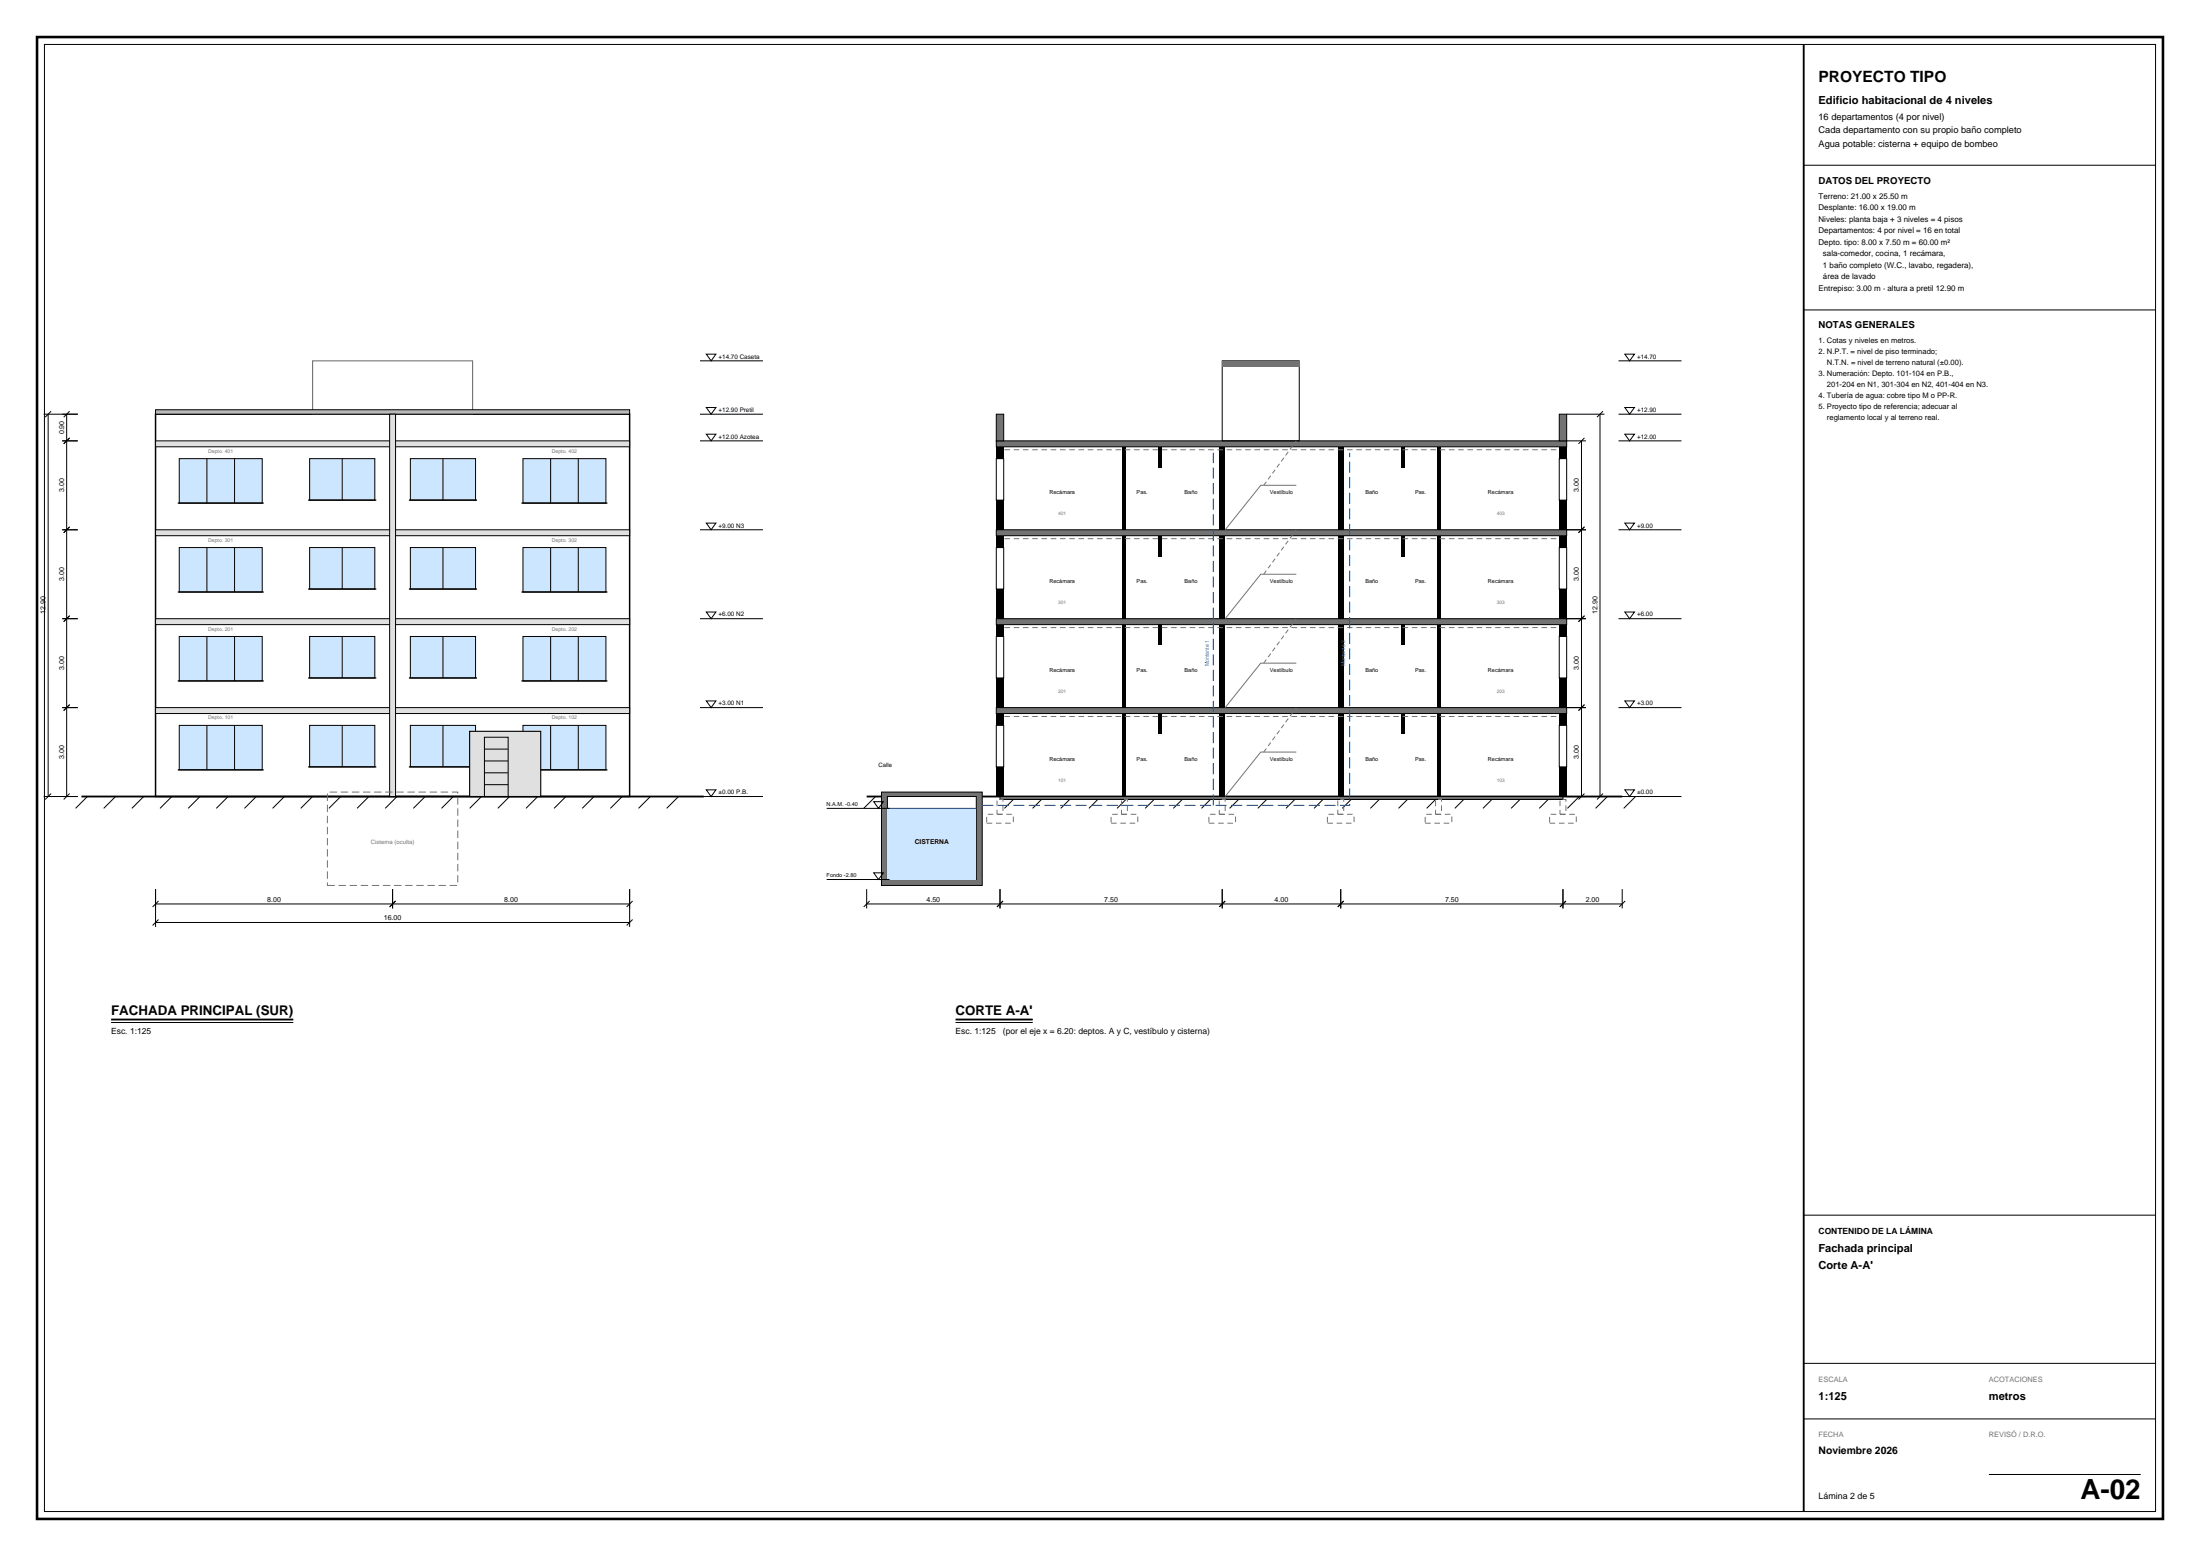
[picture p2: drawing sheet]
<svg xmlns="http://www.w3.org/2000/svg" width="594mm" height="420mm" viewBox="0 0 594 420" stroke-linecap="round" stroke-linejoin="round" font-family="sans-serif">
<path d="M10 10h574v400h-574z" fill="none" stroke="#000" stroke-width=".7" stroke-linecap="butt"/>
<g fill="none" stroke="#000" stroke-width=".27">
<path d="M12 12h570v396h-570zM487 44.6h95M487 83.7h95M23.6 215l-3.2 3.2M31.2 215l-3.2 3.2M38.8 215l-3.2 3.2M46.4 215l-3.2 3.2M54 215l-3.2 3.2M61.6 215l-3.2 3.2M69.2 215l-3.2 3.2M76.8 215l-3.2 3.2M84.4 215l-3.2 3.2"/>
<path d="M92 215l-3.2 3.2M99.6 215l-3.2 3.2M107.2 215l-3.2 3.2M114.8 215l-3.2 3.2M122.4 215l-3.2 3.2M130 215l-3.2 3.2M137.6 215l-3.2 3.2M145.2 215l-3.2 3.2M152.8 215l-3.2 3.2M160.4 215l-3.2 3.2M168 215l-3.2 3.2M175.6 215l-3.2 3.2"/>
<path d="M183.2 215l-3.2 3.2M487 328h95M487 368h95M487 383h95M537 398h41"/>
</g>
<path d="M487 12v396M22 215h168" fill="none" stroke="#000" stroke-width=".5"/>
<path d="M42 111.8h128v103.2h-128z" fill="none" stroke="#000" stroke-width=".4"/>
<path d="M84.4 97.4h43.2v14.4h-43.2z" fill="none" stroke="#737373" stroke-width=".3"/>
<path d="M42 110.6h128v1.2h-128z" fill-rule="evenodd" fill="#b8b8b8" stroke="#000" stroke-width=".27"/>
<g fill="#e0e0e0" stroke="#000" stroke-width=".27">
<path d="M42 191h128v1.6h-128z" fill-rule="evenodd"/>
<path d="M42 167h128v1.6h-128z" fill-rule="evenodd"/>
<path d="M42 143h128v1.6h-128z" fill-rule="evenodd"/>
<path d="M42 119h128v1.6h-128z" fill-rule="evenodd"/>
<path d="M105.2 111.8h1.6v103.2h-1.6z" fill-rule="evenodd"/>
</g>
<path d="M48.4 195.8h22.4v12h-22.4z" fill-rule="evenodd" fill="#cce6ff" stroke="#000" stroke-width=".27"/>
<path d="M55.9 195.8v12M63.3 195.8v12" fill="none" stroke="#000" stroke-width=".27"/>
<path d="M48 207.8h23.2" fill="none" stroke="#000" stroke-width=".35"/>
<path d="M83.6 195.8h17.6v11.2h-17.6z" fill-rule="evenodd" fill="#cce6ff" stroke="#000" stroke-width=".27"/>
<path d="M92.4 195.8v11.2" fill="none" stroke="#000" stroke-width=".27"/>
<path d="M83.2 207h18.4" fill="none" stroke="#000" stroke-width=".35"/>
<path d="M141.2 195.8h22.4v12h-22.4z" fill-rule="evenodd" fill="#cce6ff" stroke="#000" stroke-width=".27"/>
<path d="M148.7 195.8v12M156.1 195.8v12" fill="none" stroke="#000" stroke-width=".27"/>
<path d="M140.8 207.8h23.2" fill="none" stroke="#000" stroke-width=".35"/>
<path d="M110.8 195.8h17.6v11.2h-17.6z" fill-rule="evenodd" fill="#cce6ff" stroke="#000" stroke-width=".27"/>
<path d="M119.6 195.8v11.2" fill="none" stroke="#000" stroke-width=".27"/>
<path d="M110.4 207h18.4" fill="none" stroke="#000" stroke-width=".35"/>
<path d="M48.4 171.8h22.4v12h-22.4z" fill-rule="evenodd" fill="#cce6ff" stroke="#000" stroke-width=".27"/>
<path d="M55.9 171.8v12M63.3 171.8v12" fill="none" stroke="#000" stroke-width=".27"/>
<path d="M48 183.8h23.2" fill="none" stroke="#000" stroke-width=".35"/>
<path d="M83.6 171.8h17.6v11.2h-17.6z" fill-rule="evenodd" fill="#cce6ff" stroke="#000" stroke-width=".27"/>
<path d="M92.4 171.8v11.2" fill="none" stroke="#000" stroke-width=".27"/>
<path d="M83.2 183h18.4" fill="none" stroke="#000" stroke-width=".35"/>
<path d="M141.2 171.8h22.4v12h-22.4z" fill-rule="evenodd" fill="#cce6ff" stroke="#000" stroke-width=".27"/>
<path d="M148.7 171.8v12M156.1 171.8v12" fill="none" stroke="#000" stroke-width=".27"/>
<path d="M140.8 183.8h23.2" fill="none" stroke="#000" stroke-width=".35"/>
<path d="M110.8 171.8h17.6v11.2h-17.6z" fill-rule="evenodd" fill="#cce6ff" stroke="#000" stroke-width=".27"/>
<path d="M119.6 171.8v11.2" fill="none" stroke="#000" stroke-width=".27"/>
<path d="M110.4 183h18.4" fill="none" stroke="#000" stroke-width=".35"/>
<path d="M48.4 147.8h22.4v12h-22.4z" fill-rule="evenodd" fill="#cce6ff" stroke="#000" stroke-width=".27"/>
<path d="M55.9 147.8v12M63.3 147.8v12" fill="none" stroke="#000" stroke-width=".27"/>
<path d="M48 159.8h23.2" fill="none" stroke="#000" stroke-width=".35"/>
<path d="M83.6 147.8h17.6v11.2h-17.6z" fill-rule="evenodd" fill="#cce6ff" stroke="#000" stroke-width=".27"/>
<path d="M92.4 147.8v11.2" fill="none" stroke="#000" stroke-width=".27"/>
<path d="M83.2 159h18.4" fill="none" stroke="#000" stroke-width=".35"/>
<path d="M141.2 147.8h22.4v12h-22.4z" fill-rule="evenodd" fill="#cce6ff" stroke="#000" stroke-width=".27"/>
<path d="M148.7 147.8v12M156.1 147.8v12" fill="none" stroke="#000" stroke-width=".27"/>
<path d="M140.8 159.8h23.2" fill="none" stroke="#000" stroke-width=".35"/>
<path d="M110.8 147.8h17.6v11.2h-17.6z" fill-rule="evenodd" fill="#cce6ff" stroke="#000" stroke-width=".27"/>
<path d="M119.6 147.8v11.2" fill="none" stroke="#000" stroke-width=".27"/>
<path d="M110.4 159h18.4" fill="none" stroke="#000" stroke-width=".35"/>
<path d="M48.4 123.8h22.4v12h-22.4z" fill-rule="evenodd" fill="#cce6ff" stroke="#000" stroke-width=".27"/>
<path d="M55.9 123.8v12M63.3 123.8v12" fill="none" stroke="#000" stroke-width=".27"/>
<path d="M48 135.8h23.2" fill="none" stroke="#000" stroke-width=".35"/>
<path d="M83.6 123.8h17.6v11.2h-17.6z" fill-rule="evenodd" fill="#cce6ff" stroke="#000" stroke-width=".27"/>
<path d="M92.4 123.8v11.2" fill="none" stroke="#000" stroke-width=".27"/>
<path d="M83.2 135h18.4" fill="none" stroke="#000" stroke-width=".35"/>
<path d="M141.2 123.8h22.4v12h-22.4z" fill-rule="evenodd" fill="#cce6ff" stroke="#000" stroke-width=".27"/>
<path d="M148.7 123.8v12M156.1 123.8v12" fill="none" stroke="#000" stroke-width=".27"/>
<path d="M140.8 135.8h23.2" fill="none" stroke="#000" stroke-width=".35"/>
<path d="M110.8 123.8h17.6v11.2h-17.6z" fill-rule="evenodd" fill="#cce6ff" stroke="#000" stroke-width=".27"/>
<path d="M119.6 123.8v11.2" fill="none" stroke="#000" stroke-width=".27"/>
<path d="M110.4 135h18.4" fill="none" stroke="#000" stroke-width=".35"/>
<path d="M126.8 197.4h19.2v17.6h-19.2z" fill-rule="evenodd" fill="#e0e0e0" stroke="#000" stroke-width=".3"/>
<g fill="none" stroke="#000" stroke-width=".27">
<path d="M189 97.4h17M190.7 95.6h2.6l-1.3 1.8zM11.8 111.8h9.2M13 111.8v103.2M13.8 111l-1.6 1.6M16.8 119h4.2M18 111.8v103.2M18.8 118.2l-1.6 1.6M18.8 111l-1.6 1.6M189 119h17M189 111.8h17M190.7 117.2h2.6l-1.3 1.8z"/>
<path d="M190.7 110h2.6l-1.3 1.8zM16.8 143h4.2M18.8 142.2l-1.6 1.6M189 143h17M190.7 141.2h2.6l-1.3 1.8zM16.8 167h4.2M18.8 166.2l-1.6 1.6M189 167h17M190.7 165.2h2.6l-1.3 1.8zM16.8 191h4.2M18.8 190.2l-1.6 1.6M130.8 199h6.4v16h-6.4z"/>
<path d="M189 191h17M190.7 189.2h2.6l-1.3 1.8zM11.8 215h9.2M13.8 214.2l-1.6 1.6M18.8 214.2l-1.6 1.6M130.8 211.8h6.4M130.8 208.6h6.4M130.8 205.4h6.4M130.8 202.2h6.4M189 215h17M190.7 213.2h2.6l-1.3 1.8zM236.4 215l-3.2 3.2"/>
<path d="M274.4 215l-3.2 3.2M282 215l-3.2 3.2M289.6 215l-3.2 3.2M297.2 215l-3.2 3.2M304.8 215l-3.2 3.2M312.4 215l-3.2 3.2M320 215l-3.2 3.2M327.6 215l-3.2 3.2M335.2 215l-3.2 3.2M342.8 215l-3.2 3.2M350.4 215l-3.2 3.2M358 215l-3.2 3.2"/>
<path d="M365.6 215l-3.2 3.2M373.2 215l-3.2 3.2M380.8 215l-3.2 3.2M388.4 215l-3.2 3.2M396 215l-3.2 3.2M403.6 215l-3.2 3.2M411.2 215l-3.2 3.2M418.8 215l-3.2 3.2M426.4 215l-3.2 3.2M434 215l-3.2 3.2M441.6 215l-3.2 3.2M42 240v10.2"/>
<path d="M106 240v5.2M170 240v10.2M42 244h128M42 249h128M42.8 243.2l-1.6 1.6M42.8 248.2l-1.6 1.6M106.8 243.2l-1.6 1.6M170.8 243.2l-1.6 1.6M170.8 248.2l-1.6 1.6M30 276h49.2"/>
</g>
<path d="M88.4 213.8h35.2v25.2h-35.2z" fill="none" stroke="#737373" stroke-width=".27" stroke-dasharray="2 1" stroke-linecap="butt"/>
<path d="M234 215h4M265.2 215h172.8M30 275.2h49.2" fill="none" stroke="#000" stroke-width=".5"/>
<g fill="#737373" stroke="#000" stroke-width=".27">
<path d="M270 215h152v.8h-152z" fill-rule="evenodd"/>
<path d="M269 191h154v1.6h-154z" fill-rule="evenodd"/>
<path d="M269 167h154v1.6h-154z" fill-rule="evenodd"/>
<path d="M269 143h154v1.6h-154z" fill-rule="evenodd"/>
<path d="M269 119h154v1.6h-154z" fill-rule="evenodd"/>
<path d="M269 111.8h2v7.2h-2z" fill-rule="evenodd"/>
<path d="M421 111.8h2v7.2h-2z" fill-rule="evenodd"/>
</g>
<path d="M330 97.4h20.8v21.6h-20.8z" fill="none" stroke="#000" stroke-width=".27"/>
<path d="M330 97.4h20.8v1.6h-20.8z" fill-rule="evenodd" fill="#737373"/>
<g fill="#000">
<path d="M269 120.6h2v3.2h-2z" fill-rule="evenodd"/>
<path d="M312.7 120.6h1v5.6h-1z" fill-rule="evenodd"/>
<path d="M378.3 120.6h1v5.6h-1z" fill-rule="evenodd"/>
<path d="M421 120.6h2v3.2h-2z" fill-rule="evenodd"/>
<path d="M269 144.6h2v3.2h-2z" fill-rule="evenodd"/>
<path d="M269 135h2v8h-2z" fill-rule="evenodd"/>
<path d="M303.1 120.6h1v22.4h-1z" fill-rule="evenodd"/>
<path d="M312.7 144.6h1v5.6h-1z" fill-rule="evenodd"/>
<path d="M329.2 120.6h1.6v22.4h-1.6z" fill-rule="evenodd"/>
<path d="M361.2 120.6h1.6v22.4h-1.6z" fill-rule="evenodd"/>
<path d="M378.3 144.6h1v5.6h-1z" fill-rule="evenodd"/>
<path d="M387.9 120.6h1v22.4h-1z" fill-rule="evenodd"/>
<path d="M421 144.6h2v3.2h-2z" fill-rule="evenodd"/>
<path d="M421 135h2v8h-2z" fill-rule="evenodd"/>
<path d="M269 168.6h2v3.2h-2z" fill-rule="evenodd"/>
<path d="M269 159h2v8h-2z" fill-rule="evenodd"/>
<path d="M303.1 144.6h1v22.4h-1z" fill-rule="evenodd"/>
<path d="M312.7 168.6h1v5.6h-1z" fill-rule="evenodd"/>
<path d="M329.2 144.6h1.6v22.4h-1.6z" fill-rule="evenodd"/>
<path d="M361.2 144.6h1.6v22.4h-1.6z" fill-rule="evenodd"/>
<path d="M378.3 168.6h1v5.6h-1z" fill-rule="evenodd"/>
<path d="M387.9 144.6h1v22.4h-1z" fill-rule="evenodd"/>
<path d="M421 168.6h2v3.2h-2z" fill-rule="evenodd"/>
<path d="M421 159h2v8h-2z" fill-rule="evenodd"/>
<path d="M269 192.6h2v3.2h-2z" fill-rule="evenodd"/>
<path d="M269 183h2v8h-2z" fill-rule="evenodd"/>
<path d="M303.1 168.6h1v22.4h-1z" fill-rule="evenodd"/>
<path d="M312.7 192.6h1v5.6h-1z" fill-rule="evenodd"/>
<path d="M329.2 168.6h1.6v22.4h-1.6z" fill-rule="evenodd"/>
<path d="M361.2 168.6h1.6v22.4h-1.6z" fill-rule="evenodd"/>
<path d="M378.3 192.6h1v5.6h-1z" fill-rule="evenodd"/>
<path d="M387.9 168.6h1v22.4h-1z" fill-rule="evenodd"/>
<path d="M421 192.6h2v3.2h-2z" fill-rule="evenodd"/>
<path d="M421 183h2v8h-2z" fill-rule="evenodd"/>
<path d="M269 207h2v8h-2z" fill-rule="evenodd"/>
<path d="M303.1 192.6h1v22.4h-1z" fill-rule="evenodd"/>
<path d="M329.2 192.6h1.6v22.4h-1.6z" fill-rule="evenodd"/>
<path d="M361.2 192.6h1.6v22.4h-1.6z" fill-rule="evenodd"/>
<path d="M387.9 192.6h1v22.4h-1z" fill-rule="evenodd"/>
<path d="M421 207h2v8h-2z" fill-rule="evenodd"/>
</g>
<path d="M269 123.8h2v11.2h-2zM421 123.8h2v11.2h-2zM269 147.8h2v11.2h-2zM421 147.8h2v11.2h-2zM269 171.8h2v11.2h-2zM421 171.8h2v11.2h-2zM269 195.8h2v11.2h-2zM421 195.8h2v11.2h-2z" fill="none" stroke="#000" stroke-width=".27"/>
<g fill="none" stroke="#737373" stroke-width=".27" stroke-dasharray="1.5 1" stroke-linecap="butt">
<path d="M271.2 121.4h149.6M271.2 145.4h149.6M271.2 169.4h149.6M271.2 193.4h149.6M266.4 219.8h7.2v2.4h-7.2zM269.2 215.8h1.6v4h-1.6zM300 219.8h7.2v2.4h-7.2zM302.8 215.8h1.6v4h-1.6zM326.4 219.8h7.2v2.4h-7.2zM329.2 215.8h1.6v4h-1.6zM358.4 219.8h7.2v2.4h-7.2zM361.2 215.8h1.6v4h-1.6z"/>
<path d="M384.8 219.8h7.2v2.4h-7.2zM387.6 215.8h1.6v4h-1.6zM418.4 219.8h7.2v2.4h-7.2zM421.2 215.8h1.6v4h-1.6z"/>
</g>
<path d="M350 131h-9.6l-9.6 12M350 155h-9.6l-9.6 12M350 179h-9.6l-9.6 12M350 203h-9.6l-9.6 12" fill="none" stroke="#737373" stroke-width=".27"/>
<path d="M341.2 131l8.8-12M341.2 155l8.8-12M341.2 179l8.8-12M341.2 203l8.8-12" fill="none" stroke="#737373" stroke-width=".27" stroke-dasharray="1.2 .8" stroke-linecap="butt"/>
<path d="M238 213.8h27.2v25.2h-27.2z" fill-rule="evenodd" fill="#737373" stroke="#000" stroke-width=".27"/>
<path d="M239.6 215h24v22.4h-24z" fill-rule="evenodd" fill="#fff" stroke="#000" stroke-width=".27"/>
<path d="M239.6 218.2h24v19.2h-24z" fill-rule="evenodd" fill="#cce6ff"/>
<path d="M239.6 218.2h24" fill="none" stroke="#0054cc" stroke-width=".27"/>
<path d="M265.2 217.4h99.2v-95.2M327.6 217.4v-95.2" fill="none" stroke="#0054cc" stroke-width=".3" stroke-dasharray="3 1.2" stroke-linecap="butt"/>
<g fill="none" stroke="#000" stroke-width=".27">
<path d="M437 97.4h17M438.7 95.6h2.6l-1.3 1.8zM423 119h5.2M423 111.8h10.2M427 119v96M427.8 118.2l-1.6 1.6M432 111.8v103.2M432.8 111l-1.6 1.6M437 119h17M437 111.8h17M438.7 117.2h2.6l-1.3 1.8zM438.7 110h2.6l-1.3 1.8z"/>
<path d="M423 143h5.2M427.8 142.2l-1.6 1.6M437 143h17M438.7 141.2h2.6l-1.3 1.8zM423 167h5.2M427.8 166.2l-1.6 1.6M437 167h17M438.7 165.2h2.6l-1.3 1.8zM423 191h5.2M427.8 190.2l-1.6 1.6M437 191h17M438.7 189.2h2.6l-1.3 1.8z"/>
<path d="M223.2 218.2h17M235.9 216.4h2.6l-1.3 1.8zM423 215h10.2M427.8 214.2l-1.6 1.6M432.8 214.2l-1.6 1.6M437 215h17M438.7 213.2h2.6l-1.3 1.8zM223.2 237.4h17M234 240v5.2M235.9 235.6h2.6l-1.3 1.8zM270 240v5.2M330 240v5.2"/>
<path d="M362 240v5.2M422 240v5.2M438 240v5.2M234 244h204M234.8 243.2l-1.6 1.6M270.8 243.2l-1.6 1.6M330.8 243.2l-1.6 1.6M362.8 243.2l-1.6 1.6M422.8 243.2l-1.6 1.6M438.8 243.2l-1.6 1.6M258 276h20.9"/>
</g>
<path d="M258 275.2h20.9" fill="none" stroke="#000" stroke-width=".5"/>
<text font-size="7.5" x="561.7" y="404.5">A-02</text>
<text font-size="4.2" x="491" y="22">PROYECTO TIPO</text>
<g font-size="3.6">
<text x="30" y="274">FACHADA PRINCIPAL (SUR)</text>
<text x="258" y="274">CORTE A-A'</text>
</g>
<g font-size="3">
<text x="491" y="28">Edificio habitacional de 4 niveles</text>
<text x="491" y="338">Fachada principal</text>
<text x="491" y="342.4">Corte A-A'</text>
<text x="491" y="378">1:125</text>
<text x="537" y="378">metros</text>
</g>
<text font-size="2.8" x="491" y="392.5">Noviembre 2026</text>
<g font-size="2.6">
<text x="491" y="49.6">DATOS DEL PROYECTO</text>
<text x="491" y="88.7">NOTAS GENERALES</text>
</g>
<g font-size="2.5">
<text x="491" y="32.4">16 departamentos (4 por nivel)</text>
<text x="491" y="36">Cada departamento con su propio baño completo</text>
<text x="491" y="39.6">Agua potable: cisterna + equipo de bombeo</text>
</g>
<text font-size="2.4" x="491" y="404.5">Lámina 2 de 5</text>
<g font-size="2.3">
<text x="30" y="279.2">Esc. 1:125</text>
<text x="258" y="279.2">Esc. 1:125</text>
<text x="270.8" y="279.2">(por el eje x = 6.20: deptos. A y C, vestíbulo y cisterna)</text>
<text x="491" y="333">CONTENIDO DE LA LÁMINA</text>
</g>
<g font-size="2.2">
<text x="491" y="53.6">Terreno: 21.00 x 25.50 m</text>
<text x="491" y="56.7">Desplante: 16.00 x 19.00 m</text>
<text x="491" y="59.8">Niveles: planta baja + 3 niveles = 4 pisos</text>
<text x="491" y="63">Departamentos: 4 por nivel = 16 en total</text>
<text x="491" y="66.1">Depto. tipo: 8.00 x 7.50 m = 60.00 m²</text>
<text x="492.2" y="69.2">sala-comedor, cocina, 1 recámara,</text>
<text x="492.2" y="72.3">1 baño completo (W.C., lavabo, regadera),</text>
<text x="492.2" y="75.4">área de lavado</text>
<text x="491" y="78.5">Entrepiso: 3.00 m · altura a pretil 12.90 m</text>
</g>
<g font-size="2.1">
<text x="491" y="92.7">1. Cotas y niveles en metros.</text>
<text x="491" y="95.6">2. N.P.T. = nivel de piso terminado;</text>
<text x="491" y="101.6">3. Numeración: Depto. 101-104 en P.B.,</text>
<text x="493.3" y="98.6">N.T.N. = nivel de terreno natural (±0.00).</text>
<text x="491" y="107.5">4. Tubería de agua: cobre tipo M o PP-R.</text>
<text x="493.3" y="104.5">201-204 en N1, 301-304 en N2, 401-404 en N3.</text>
<text x="491" y="110.5">5. Proyecto tipo de referencia; adecuar al</text>
<text x="493.3" y="113.5">reglamento local y al terreno real.</text>
</g>
<g font-size="2" fill="#737373">
<text x="491" y="373">ESCALA</text>
<text x="537" y="373">ACOTACIONES</text>
<text x="491" y="388">FECHA</text>
<text x="537" y="388">REVISÓ / D.R.O.</text>
</g>
<g font-size="1.9">
<text x="17.3" y="117.2" transform="rotate(-90 17.3 117.2)">0.90</text>
<text x="17.3" y="132.8" transform="rotate(-90 17.3 132.8)">3.00</text>
<text x="426.3" y="132.8" transform="rotate(-90 426.3 132.8)">3.00</text>
<text x="17.3" y="156.8" transform="rotate(-90 17.3 156.8)">3.00</text>
<text x="426.3" y="156.8" transform="rotate(-90 426.3 156.8)">3.00</text>
<text x="12.3" y="165.8" transform="rotate(-90 12.3 165.8)">12.90</text>
<text x="431.3" y="165.8" transform="rotate(-90 431.3 165.8)">12.90</text>
<text x="17.3" y="180.8" transform="rotate(-90 17.3 180.8)">3.00</text>
<text x="426.3" y="180.8" transform="rotate(-90 426.3 180.8)">3.00</text>
<text x="17.3" y="204.8" transform="rotate(-90 17.3 204.8)">3.00</text>
<text x="426.3" y="204.8" transform="rotate(-90 426.3 204.8)">3.00</text>
<text x="72.2" y="243.4">8.00</text>
<text x="136.2" y="243.4">8.00</text>
<text x="250.2" y="243.4">4.50</text>
<text x="298.2" y="243.4">7.50</text>
<text x="344.2" y="243.4">4.00</text>
<text x="390.2" y="243.4">7.50</text>
<text x="428.2" y="243.4">2.00</text>
<text x="103.6" y="248.4">16.00</text>
</g>
<text font-size="1.8" x="247" y="227.8">CISTERNA</text>
<g font-size="1.7">
<text x="194" y="96.8">+14.70 Caseta</text>
<text x="442" y="96.8">+14.70</text>
<text x="194" y="111.2">+12.90 Pretil</text>
<text x="442" y="111.2">+12.90</text>
<text x="194" y="118.4">+12.00 Azotea</text>
<text x="442" y="118.4">+12.00</text>
<text x="194" y="142.4">+9.00 N3</text>
<text x="442" y="142.4">+9.00</text>
<text x="194" y="166.4">+6.00 N2</text>
<text x="442" y="166.4">+6.00</text>
<text x="194" y="190.4">+3.00 N1</text>
<text x="442" y="190.4">+3.00</text>
<text x="194" y="214.4">±0.00 P.B.</text>
<text x="442" y="214.4">±0.00</text>
</g>
<text font-size="1.6" x="237.2" y="207">Calle</text>
<text font-size="1.6" fill="#737373" x="100.1" y="227.8">Cisterna (oculta)</text>
<g font-size="1.5">
<text x="283.3" y="133.4">Recámara</text>
<text x="306.9" y="133.4">Pas.</text>
<text x="319.8" y="133.4">Baño</text>
<text x="342.9" y="133.4">Vestíbulo</text>
<text x="368.6" y="133.4">Baño</text>
<text x="382.1" y="133.4">Pas.</text>
<text x="401.7" y="133.4">Recámara</text>
<text x="283.3" y="157.4">Recámara</text>
<text x="306.9" y="157.4">Pas.</text>
<text x="319.8" y="157.4">Baño</text>
<text x="342.9" y="157.4">Vestíbulo</text>
<text x="368.6" y="157.4">Baño</text>
<text x="382.1" y="157.4">Pas.</text>
<text x="401.7" y="157.4">Recámara</text>
<text x="283.3" y="181.4">Recámara</text>
<text x="306.9" y="181.4">Pas.</text>
<text x="319.8" y="181.4">Baño</text>
<text x="342.9" y="181.4">Vestíbulo</text>
<text x="368.6" y="181.4">Baño</text>
<text x="382.1" y="181.4">Pas.</text>
<text x="401.7" y="181.4">Recámara</text>
<text x="283.3" y="205.4">Recámara</text>
<text x="306.9" y="205.4">Pas.</text>
<text x="319.8" y="205.4">Baño</text>
<text x="342.9" y="205.4">Vestíbulo</text>
<text x="368.6" y="205.4">Baño</text>
<text x="382.1" y="205.4">Pas.</text>
<text x="401.7" y="205.4">Recámara</text>
<text x="223.2" y="217.6">N.A.M. -0.40</text>
<text x="223.2" y="236.8">Fondo -2.80</text>
</g>
<g font-size="1.4" fill="#737373">
<text x="56.2" y="122.2">Depto. 401</text>
<text x="149" y="122.2">Depto. 402</text>
<text x="56.2" y="146.2">Depto. 301</text>
<text x="149" y="146.2">Depto. 302</text>
<text x="56.2" y="170.2">Depto. 201</text>
<text x="149" y="170.2">Depto. 202</text>
<text x="56.2" y="194.2">Depto. 101</text>
<text x="149" y="194.2">Depto. 102</text>
</g>
<g font-size="1.4" fill="#0054cc">
<text x="326.4" y="179.8" transform="rotate(-90 326.4 179.8)">Montante 1</text>
<text x="363.2" y="179.8" transform="rotate(-90 363.2 179.8)">Montante 2</text>
</g>
<g font-size="1.3" fill="#737373">
<text x="285.7" y="139">401</text>
<text x="404.1" y="139">403</text>
<text x="285.7" y="163">301</text>
<text x="404.1" y="163">303</text>
<text x="285.7" y="187">201</text>
<text x="404.1" y="187">203</text>
<text x="285.7" y="211">101</text>
<text x="404.1" y="211">103</text>
</g>
</svg>
